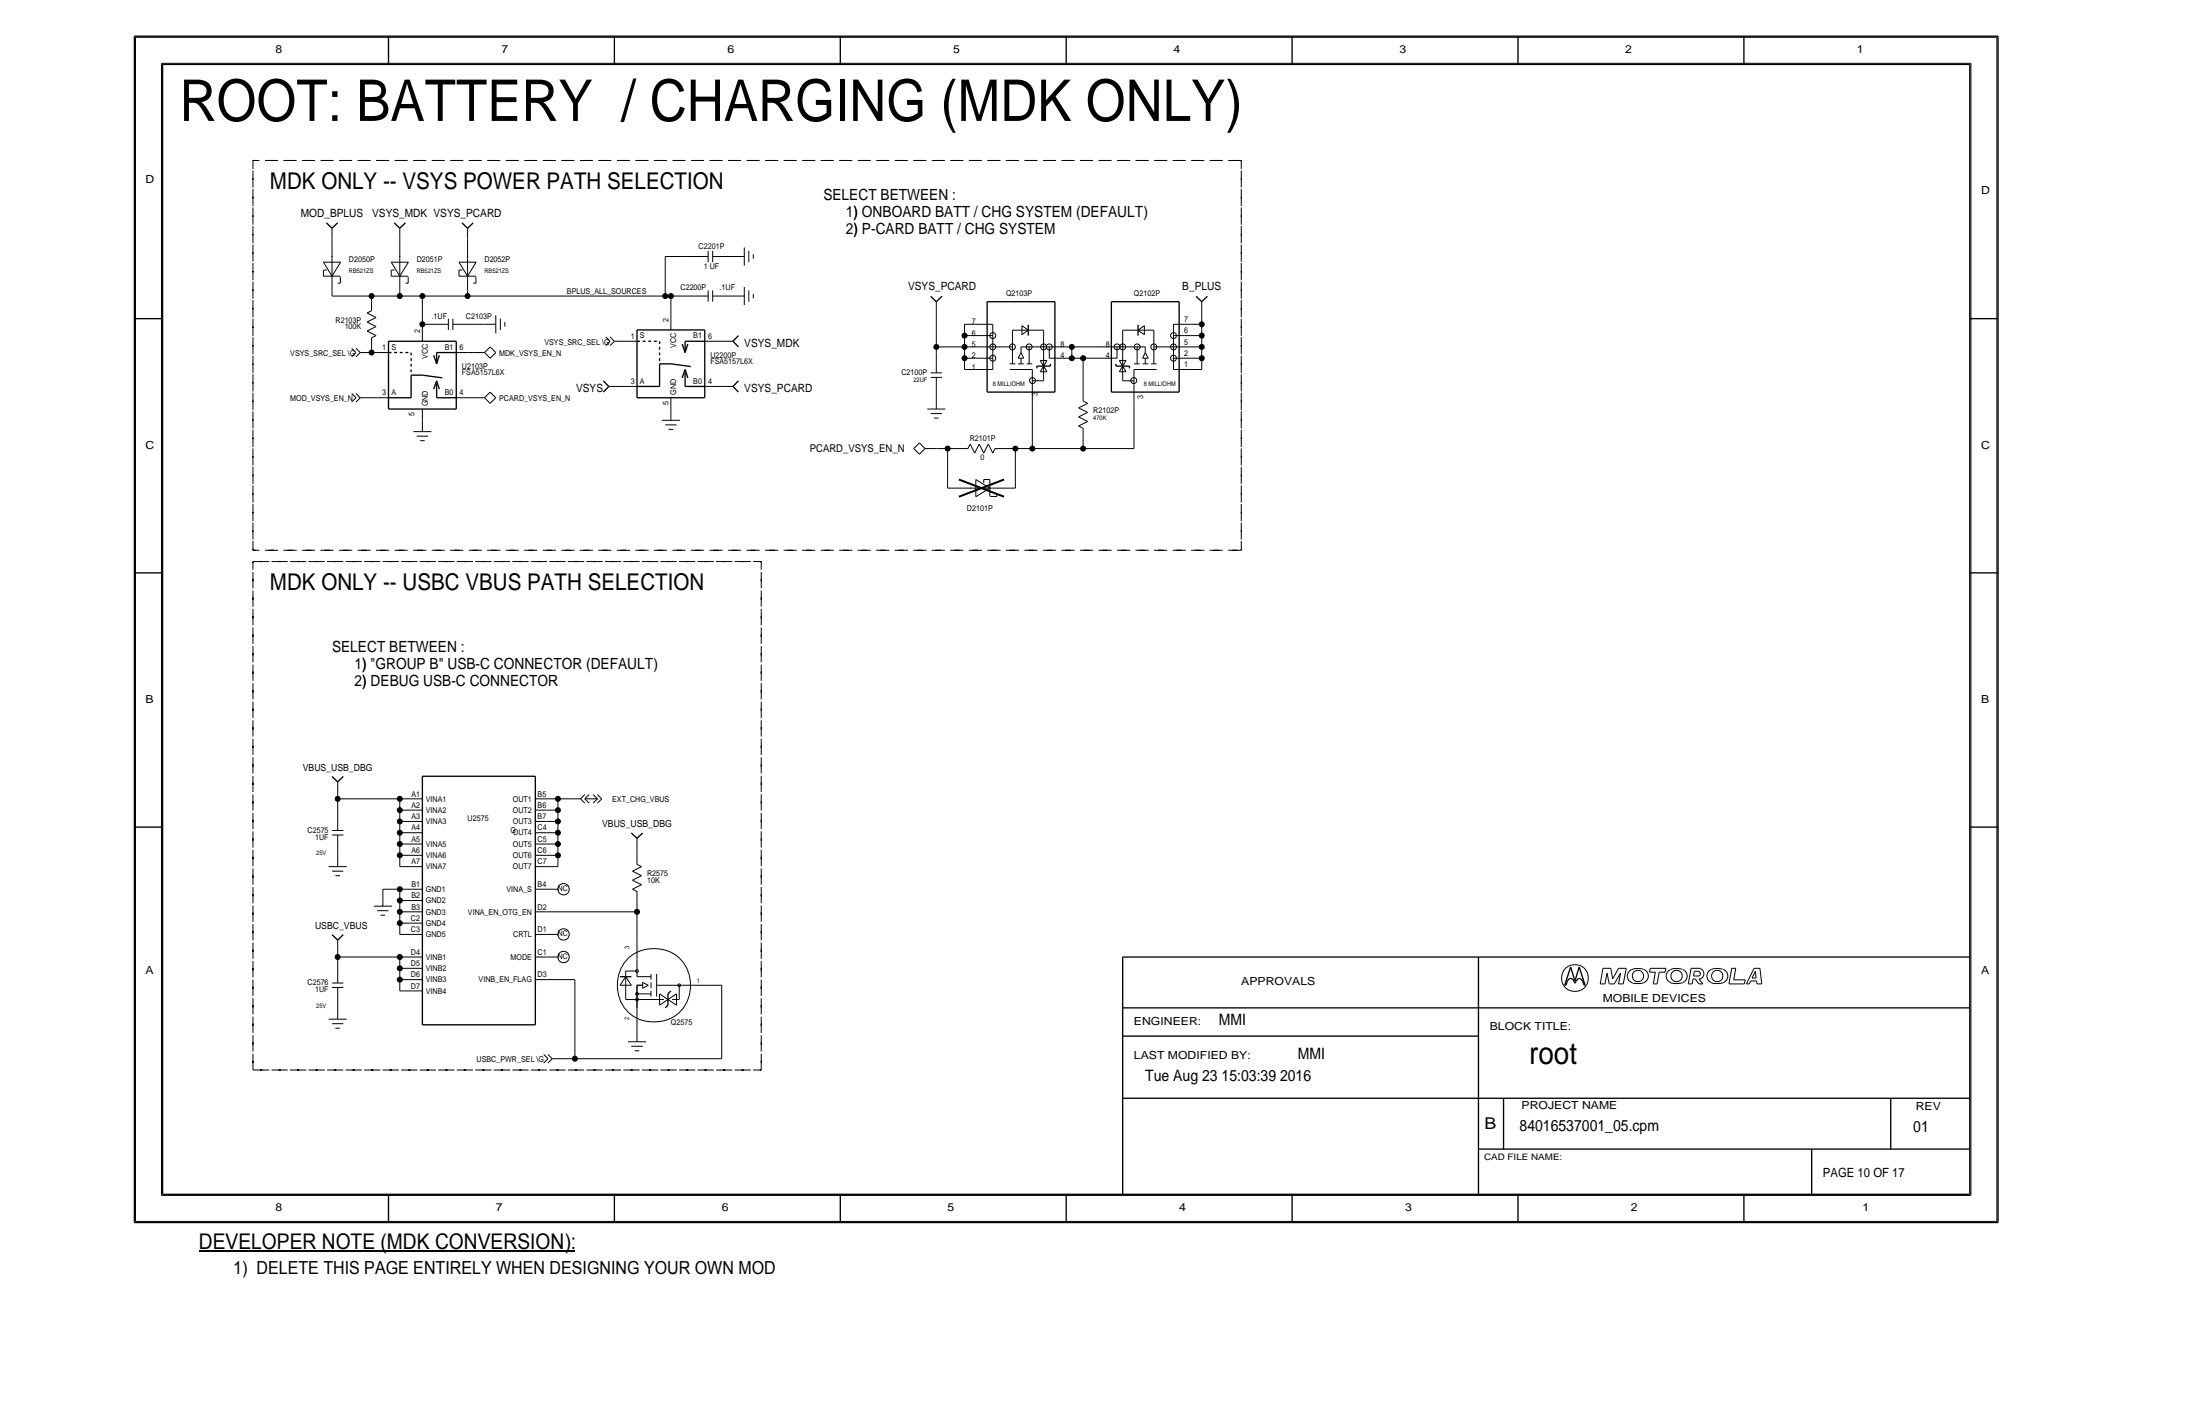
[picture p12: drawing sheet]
<svg xmlns="http://www.w3.org/2000/svg" width="432mm" height="279mm" viewBox="0 0 432 279" stroke-linecap="round" stroke-linejoin="round" font-family="sans-serif">
<path d="M39.2 245.5h73.7" fill="none" stroke="#000" stroke-width=".31"/>
<g fill="none" stroke="#000" stroke-width=".2">
<path d="M26.6 7.3h365.3zM26.6 7.3v232.4zM31.7 12.4h355.1zM31.7 12.4v222.2zM386.8 12.4v222.2zM391.9 7.3v232.4zM63.5 51.4l1.7 2.8zM63.5 51.4h3.4zM63.5 54.2h3.3zM63.5 53v1.2zM63.5 53h.6zM65.2 47v1.1z"/>
<path d="M65.2 58.1h7.7zM65.2 57v1.1zM65.2 44.8v2.2zM65.2 54.7v2.3zM65.2 48.1v2.3zM65.2 54.2v.5zM65.2 50.2v.5zM65.2 50.7v3.5zM66.3 55.6h.5zM66.8 54.3v1.3zM66.9 51.4l-1.7 2.8zM72.9 58.1h5.6z"/>
<path d="M72.9 58.1v1.1zM72.9 59.2v1.8zM76.8 51.4h3.4zM76.8 54.2h3.3zM76.8 53v1.2zM76.8 53h.6zM76.8 51.4l1.7 2.8zM78.5 47v1.1zM78.5 58.1h4.4zM78.5 57v1.1zM78.5 44.8v2.2zM78.5 54.7v2.3z"/>
<path d="M78.5 48.1v2.3zM78.5 54.2v.5zM78.5 50.2v.5zM78.5 50.7v3.5zM79.6 55.6h.5zM80.1 54.3v1.3zM80.2 51.4l-1.7 2.8zM82.9 58.1h8.9zM82.9 58.1v5.5zM90.1 51.4l1.7 2.8zM90.1 51.4h3.4zM90.1 54.2h3.3z"/>
<path d="M90.1 53v1.2zM90.1 53h.7zM91.8 47v1.1zM91.8 58.1h38.8zM91.8 57v1.1zM91.8 44.8v2.2zM91.8 54.7v2.3zM91.8 48.1v2.3zM91.8 54.2v.5zM91.8 50.2v.5zM91.8 50.7v3.5zM92.9 55.6h.5z"/>
<path d="M93.4 54.3v1.3zM93.5 51.4l-1.7 2.8zM130.6 50.3h4.4zM130.6 50.3v7.8zM130.6 58.1h1.1zM131.7 58.1v4.4zM131.7 58.1h3.3zM135 50.3h4zM135 58.1h4zM139 49.2v2.2zM139 57v2.2zM139.9 50.3h4z"/>
<path d="M139.9 49.2v2.2zM139.9 58.1h4zM139.9 57v2.2zM143.9 50.3h2.2zM143.9 58.1h2.2zM146.1 48.6v3.5zM146.1 56.3v3.6zM147 49.2v2.2zM147 57v2.2zM147.9 49.9v.9zM147.9 57.6v.9zM183.8 59.2v2.2z"/>
<path d="M235.9 59.2v2.2zM69 68.3l.9 .9zM69 77.2l.9 .8zM69.9 69.2l-.9 .8zM69.9 68.3l.8 .9zM69.9 78l-.9 .9zM69.9 77.2l.8 .8zM70.7 69.2l-.8 .8zM70.7 69.2h1.1zM70.7 78l-.8 .9zM70.7 78h1.1zM71.8 69.2h1.1z"/>
<path d="M71.8 78h2.2zM72 63.2l1.8-.9zM72 65l1.8 .8zM72 61.4l.9-.4zM72 63.2l1.8 .9zM72 65l1.8-.9zM72 61.4l1.8 .9zM72.9 66.3l.9-.5zM72.9 68.1v1.1zM72.9 66.3v1.8zM72.9 69.2h1.1zM74 78h2.3z"/>
<path d="M74 69.2h2.3zM82.9 63.6v1.1zM82.9 64.7v2.3zM82.9 63.6h1.1zM84 63.6h4zM88 62.5v2.2zM88.9 63.6h4zM88.9 62.5v2.2zM89.6 78h2.2zM89.6 69.2h2.2zM91.8 69.2h1.1zM91.8 78h1.1z"/>
<path d="M92.9 63.6h2.2zM92.9 78h2.2zM92.9 69.2h2.2zM95.1 78l1.1 1.1zM95.1 78l1.1-1.1zM95.1 69.2l1.1 1.1zM95.1 69.2l1.1-1.1zM95.1 63.6h2.2zM96.2 76.9l1.1 1.1zM96.2 68.1l1.1 1.1zM97.3 78l-1.1 1.1zM97.3 61.9v3.5z"/>
<path d="M97.3 69.2l-1.1 1.1zM98.2 62.5v2.2zM99.1 63.2v.9zM118.9 66.1l.8 .9zM119.5 75.8h2.2zM119.7 67l-.8 .8zM119.7 66.1l.9 .9zM120.6 67l-.9 .8zM120.6 67h1.1zM121.7 75.8h1.1zM121.7 67h1.1zM122.8 75.8h2.2z"/>
<path d="M122.8 67h2.2zM131.7 78v2.3zM131.7 62.5v2.2zM138.3 75.8h2.2zM138.3 67h2.2zM140.5 75.8h1.2zM140.5 67h1.2zM141.7 67h2.2zM141.7 75.8h2.2zM182.7 73.2h2.2zM182.7 74h2.2zM183.8 68.1h5.5z"/>
<path d="M183.8 61.4v6.7zM183.8 68.1v1.1zM183.8 74v4zM183.8 69.2v4zM183.8 78v2.3zM189.3 63.6h2.2zM189.3 63.6v2.2zM189.3 65.8v2.3zM189.3 68.1h2.2zM189.3 68.1v2.2zM189.3 70.3v2.2zM189.3 72.5h2.2z"/>
<path d="M189.3 65.8h2.2zM189.3 70.3h2.2zM191.5 72.5h3.4zM191.5 70.3h3.4zM191.5 65.8h3.4zM191.5 63.6h3.4zM191.5 68.1h7.2zM194.9 63.6v8.9zM198.2 72.5h4.4zM198.2 71.4h1.1zM198.7 64.8v6.6zM198.7 64.8h6.1z"/>
<path d="M199.8 71.4h1.1zM199.8 70.3h1.1zM200.4 68.1h8.9zM200.4 69.2l-.6 1.1zM200.4 70.3v1.1zM200.4 68.1v1.1zM200.4 69.2l.5 1.1zM200.6 63.9l1.2 .9zM200.6 63.9v1.8zM200.6 65.7l1.2-.9zM201.5 71.4h1.1zM202 68.1v3.3z"/>
<path d="M202.6 79.1v8.9zM202.6 72.5v6.6zM202.6 74.7h2.2zM204.2 70.7l1.3 2.2zM204.2 70.7h1.3zM204.2 72.9h1.3zM204.8 64.8v9.9zM205.5 70.7l-1.3 2.2zM205.9 70.3h3.4zM205.9 68.1v2.2zM209.3 70.3h1.1zM209.3 68.1h1.1z"/>
<path d="M210.4 68.1v2.2zM210.4 68.1h5.5zM210.4 70.3h2.2zM212.6 78.7l.9 .4zM212.6 70.3v6.6zM212.6 76.9v1.8zM212.6 70.3h3.3zM215.9 70.3h3.3zM215.9 68.1h8.9zM219.2 68.1v2.2zM219.7 70.7h1.3zM219.7 72.9h1.3z"/>
<path d="M219.7 70.7l1.3 2.2zM220.4 64.8v9.9zM220.4 64.8h6.1zM220.4 74.7h2.2zM221 70.7l-1.3 2.2zM222.6 79.1v8.9zM222.6 72.5v6.6zM222.6 71.4h1.1zM222.6 72.5h4.4zM223.2 68.1v3.3zM223.4 64.8l1.2-.9zM223.4 64.8l1.2 .9z"/>
<path d="M224.3 71.4h1.1zM224.3 70.3h1.1zM224.6 63.9v1.8zM224.8 69.2l-.5 1.1zM224.8 69.2l.6 1.1zM224.8 70.3v1.1zM224.8 68.1v1.1zM225.9 71.4h1.1zM226.5 68.1h7.2zM226.5 64.8v6.6zM230.3 65.8h3.4zM230.3 63.6h3.4z"/>
<path d="M230.3 63.6v8.9zM230.3 72.5h3.4zM230.3 70.3h3.4zM233.7 65.8h2.2zM233.7 68.1h2.2zM233.7 63.6h2.2zM233.7 70.3h2.2zM233.7 72.5h2.2zM235.9 61.4v2.2zM235.9 63.6v2.2zM235.9 65.8v2.3zM235.9 68.1v2.2z"/>
<path d="M235.9 70.3v2.2zM81.1 84.7h3.6zM81.8 85.6h2.2zM82.5 86.5h.8zM82.9 80.3v2.2zM82.9 82.5v2.2zM129.9 82.5h3.5zM130.6 83.4h2.2zM131.2 84.2h.9zM131.7 80.3v2.2zM179.3 88l1.1 1.1zM180.4 86.9l1.2 1.1z"/>
<path d="M180.4 86.9l-1.1 1.1zM181.6 88l-1.2 1.1zM181.6 88h2.2zM182 80.3h3.5zM182.7 81.1h2.2zM183.3 82h.9zM183.8 88h2.2zM186 88v7.8zM186 95.8h2.2zM186 88h2.2zM188.2 88h1.8zM188.2 95.8h2.3z"/>
<path d="M190.3 95.8h.5zM190.4 87.1l.9 1.8zM190.4 87.1l-.4 .9zM190.8 95.8h3.5zM191.5 97.5l2.8-1.7zM191.5 94.1v3.4zM191.5 94.1l2.8 1.7zM192.2 87.1l-.9 1.8zM192.2 87.1l.9 1.8zM193.1 94.1v.7zM193.1 94.1h1.2zM194 87.1l.9 1.8z"/>
<path d="M194 87.1l-.9 1.8zM194.3 95.8h.5zM194.3 94.1v3.3zM194.4 97.4h1.3zM194.8 95.8h2.3zM195.3 88h1.8zM195.3 88l-.4 .9zM195.7 96.9v.5zM197.1 88h2.2zM197.1 95.8h2.2zM199.3 88v7.8zM199.3 88h3.3z"/>
<path d="M202.6 88h10zM211.7 81.8l1.8-.9zM211.7 81.8l1.8 .9zM211.7 80l1.8-.9zM211.7 83.6l.9 .4zM211.7 80l1.8 .9zM211.7 83.6l1.8-.9zM212.6 85.8v2.2zM212.6 84v1.8zM212.6 88h10zM66.3 156.7h12.2zM66.3 155.6v1.1z"/>
<path d="M66.3 156.7v2.3zM66.3 153.4v2.2zM66.3 159v3.9zM78.5 159h2.2zM78.5 156.7h2.2zM78.5 156.7v2.3zM78.5 159v2.2zM80.7 159h2.2zM80.7 156.7h2.2zM105.1 159h2.2zM105.1 156.7h2.2zM107.3 159h2.2z"/>
<path d="M107.3 156.7h2.2zM109.5 156.7h2.2zM109.5 156.7v2.3zM109.5 159v2.2zM111.7 156.7h2.2zM113.9 156.7l.9 .9zM114.8 155.9l-.9 .8zM114.8 156.7l.8-.8zM114.8 156.7h2.5zM114.8 156.7l.8 .9zM116.4 157.6l.9-.9zM116.4 155.9l.9 .8z"/>
<path d="M117.3 155.9l.8 .8zM117.3 157.6l.8-.9zM64.5 170h3.6zM65.2 162.9h2.2zM65.2 170.9h2.2zM65.2 163.8h2.2zM65.8 171.8h.9zM66.3 167.8v2.2zM66.3 163.8v4zM73.4 177.8h3.5zM74 178.7h2.3zM74.7 179.6h.9z"/>
<path d="M75.1 174.5h3.4zM75.1 174.5v1.1zM75.1 175.6v2.2zM78.5 176.7h2.2zM78.5 178.9h2.2zM78.5 161.2h2.2zM78.5 163.4h2.2zM78.5 165.6h2.2zM78.5 167.8h2.2zM78.5 170h2.2zM78.5 174.5h2.2zM78.5 174.5v2.2z"/>
<path d="M78.5 176.7v2.2zM78.5 178.9v2.2zM78.5 161.2v2.2zM78.5 163.4v2.2zM78.5 165.6v2.2zM78.5 167.8v2.2zM80.7 163.4h2.2zM80.7 161.2h2.2zM80.7 170h2.2zM80.7 167.8h2.2zM80.7 165.6h2.2zM80.7 174.5h2.2z"/>
<path d="M80.7 176.7h2.2zM80.7 178.9h2.2zM105.1 178.9h2.2zM105.1 174.5h2.2zM105.1 170h2.2zM105.1 165.6h2.2zM105.1 163.4h2.2zM105.1 167.8h2.2zM105.1 161.2h2.2zM107.3 178.9h17.7zM107.3 163.4h2.2zM107.3 167.8h2.2z"/>
<path d="M107.3 170h2.2zM107.3 174.5h2.2zM107.3 161.2h2.2zM107.3 165.6h2.2zM109.5 161.2v2.2zM109.5 163.4v2.2zM109.5 165.6v2.2zM109.5 167.8v2.2zM124.1 172.7l1.8-.9zM124.1 172.7l1.8 .9zM124.1 170.9l1.8-.9zM124.1 174.5l.9 .4z"/>
<path d="M124.1 170.9l1.8 .9zM124.1 174.5l1.8-.9zM125 169.6l.9 .4zM125 166.7v1.1zM125 176.7v2.2zM125 178.9v5.6zM125 164.5v2.2zM125 167.8v1.8zM125 174.9v1.8zM64.5 200h3.6zM65.2 192.9h2.2zM65.2 193.8h2.2z"/>
<path d="M66.3 187.8h12.2zM66.3 186.7v1.1zM66.3 187.8v1.1zM66.3 184.5v2.2zM66.3 193.8v4zM66.3 188.9v4zM66.3 197.8v2.2zM78.5 181.1h2.2zM78.5 183.3h2.2zM78.5 187.8h2.2zM78.5 190h2.2zM78.5 192.2h2.2z"/>
<path d="M78.5 181.1v2.2zM78.5 187.8v2.2zM78.5 190v2.2zM78.5 192.2v2.2zM78.5 194.4h2.2zM80.7 181.1h2.2zM80.7 183.3h2.2zM80.7 187.8h2.2zM80.7 190h2.2zM80.7 192.2h2.2zM80.7 194.4h2.2zM105.1 187.8h2.2z"/>
<path d="M105.1 192.2h2.2zM105.1 183.3h2.2zM107.3 192.2h5.5zM107.3 187.8h2.2zM107.3 183.3h2.2zM112.8 192.2v15.5zM121.7 193.3h2.2zM122.8 196.1h2.2zM122.8 190.5v5.6zM122.8 191.6l1.1 1.7zM122.8 191.6l-1.1 1.7zM122.8 190.5h2.2z"/>
<path d="M123.4 187.9a7.4 7.4 0 0 1 11.3 2 7.2 7.2 0 0 1-3.9 10.3 7.2 7.2 0 0 1-9.5-5.7 7.5 7.5 0 0 1 2.1-6.6zM124.8 190.3h.4v.4h-.4zM124.8 194.8h.4v.4h-.4zM124.8 195.9h.4v.4h-.4zM125 200v2.2zM125 184.5v2.2zM125 195h2.8zM125 191.6h2.8zM125 188.3v3.3zM125 198.3v1.7zM125 186.7v1.6zM125 193.3v5z"/>
<path d="M125 193.3v4.5zM125 193.3h1.1zM125 196.1h5.3zM126.1 193.9l1.1-.6zM126.1 192.7v1.2zM126.1 192.7l1.1 .6zM127.8 191.1v1.1zM127.8 194.4v1.1zM127.8 192.7v1.2zM128.9 193.3h5zM128.9 191.1v4.4zM129.5 195l1.6 1.1z"/>
<path d="M129.5 195v2.2zM129.5 197.2l1.6-1.1zM131.1 196.1l1.7 1.1zM131.1 196.1l1.7-1.1zM131.9 196.1h1.4zM132.8 195v2.2zM133.1 193.1h.4v.4h-.4zM133.3 193.3v2.8zM133.9 193.3h2.2zM136.1 193.3h2.2zM138.3 193.3h3.4zM141.7 193.3v14.4z"/>
<path d="M314.1 193.1h.9zM314.6 190l-.5 3.1zM314.6 190h1.6zM315.4 190.9l-.4 2.2zM315.4 190.9l.5 2.2zM315.9 193.1h.9zM316.2 190l.3 2.1zM317.7 190l-1.2 2.1zM317.7 190h1.5zM317.7 193.1h.9zM318.1 190.9l-.4 2.2zM318.1 190.9l-1.3 2.2z"/>
<path d="M319.2 190l-.6 3.1zM320.3 190.2a1.4 1.4 0 0 0-.9 1.3 1.4 1.4 0 0 0 .9 1.3M322.5 190.2l-.1-.1a3.5 3.5 0 0 0-2.1 .1M322.6 190.2a1.42 1.42 0 0 1 .9 1.7 1.42 1.42 0 0 1-1.5 1.1l-1.6-.1M323.7 190.7h1.2zM323.9 190h3.1zM323.9 190l-.2 .7zM324.5 193.1h.8zM324.9 190.7l-.4 2.4zM325.7 190.7l-.4 2.4zM325.7 190.7h1.1zM327 190l-.2 .7z"/>
<path d="M330.1 190.2a2.61 2.61 0 0 0-2.9 .7 1.42 1.42 0 0 0 .8 1.9M330.2 192.8l-1.3 .2-.9-.1M330.2 190.2a1.38 1.38 0 0 1 1 1.3 1.38 1.38 0 0 1-1 1.3M331.4 193.1h.7zM331.9 190l-.5 3.1zM331.9 190h1.9zM332.3 192.1h.4zM332.3 192.1l-.2 1zM332.4 191.5h1.1zM332.6 190.6h.9zM332.6 190.6l-.2 .9zM332.7 192.1l.8 1z"/>
<path d="M333.4 190.7a.43 .43 0 0 1 .3 .4 .43 .43 0 0 1-.3 .4M333.5 193.1h.7zM333.5 192.1h.3zM333.5 192.1l.7 1zM333.8 190.1a1.08 1.08 0 0 1 .6 1 1.08 1.08 0 0 1-.6 1M338.1 190.2a2.61 2.61 0 0 0-2.9 .7 1.42 1.42 0 0 0 .7 1.9M338.2 190.2a1.43 1.43 0 0 1 .9 1.7 1.43 1.43 0 0 1-1.6 1.1l-1.6-.1M339.4 193.1h3zM339.9 190l-.5 3.1zM339.9 190h.8zM340.3 192.3h2.2zM340.7 190l-.4 2.3z"/>
<path d="M342.5 192.3l-.1 .8zM342.8 193.1h.5zM343.6 192.5h1.2zM343.6 192.5l-.3 .6zM343.9 191.9h.8zM344.3 190l-1.5 3.1zM344.3 190h1.1zM344.5 190.6l-.6 1.3zM344.5 190.6l.2 1.3zM344.8 192.5l.1 .6zM344.9 193.1h.9zM345.4 190l.4 3.1z"/>
<path d="M65.2 200.9h2.2zM65.8 201.7h.9zM106.7 206.9l.9 .8zM107.6 207.7l-.9 .9zM107.6 206.9l.8 .8zM108.4 207.7l-.8 .9zM108.4 207.7h1.1zM109.5 207.7h3.3zM112.8 207.7h28.9zM123.3 204.4h3.5zM123.9 205.3h2.2zM124.6 206.2h.9z"/>
<path d="M125 202.2v2.2zM26.6 239.7h365.3zM31.7 234.6h355.1z"/>
<circle cx="194.9" cy="70.3" r=".58"/>
<circle cx="194.9" cy="65.9" r=".58"/>
<circle cx="194.9" cy="68.1" r=".58"/>
<circle cx="198.7" cy="68.1" r=".58"/>
<circle cx="202" cy="68.1" r=".58"/>
<circle cx="202.7" cy="74.7" r=".58"/>
<circle cx="204.8" cy="68.1" r=".58"/>
<circle cx="205.9" cy="68.1" r=".58"/>
<circle cx="219.2" cy="68.1" r=".58"/>
<circle cx="220.3" cy="68.1" r=".58"/>
<circle cx="222.5" cy="74.7" r=".58"/>
<circle cx="223.2" cy="68.1" r=".58"/>
<circle cx="226.5" cy="68.1" r=".58"/>
<circle cx="230.3" cy="70.3" r=".58"/>
<circle cx="230.3" cy="65.9" r=".58"/>
<circle cx="230.3" cy="68.1" r=".58"/>
<circle cx="110.6" cy="174.5" r="1.12"/>
<circle cx="110.6" cy="187.8" r="1.12"/>
<circle cx="110.6" cy="183.3" r="1.12"/>
<circle cx="309.1" cy="191.9" r="2.64"/>
<circle cx="321.5" cy="191.5" r="1.12"/>
<circle cx="329.1" cy="191.5" r="1.12"/>
<circle cx="337" cy="191.5" r="1.12"/>
</g>
<path d="M49.6 31.5v76.5zM49.6 31.5h194zM243.6 31.5v76.5zM49.6 110.2h99.8zM49.6 110.2v99.7zM49.6 108h194zM149.4 110.2v99.7zM49.6 209.9h99.8z" fill="none" stroke="#000" stroke-width=".2" stroke-dasharray="1.8" stroke-linecap="butt"/>
<g fill="#000" stroke="#000" stroke-width=".2">
<circle cx="72.9" cy="58.1" r=".49"/>
<circle cx="78.5" cy="58.1" r=".49"/>
<circle cx="82.9" cy="58.1" r=".49"/>
<circle cx="91.8" cy="58.1" r=".49"/>
<circle cx="130.6" cy="58.1" r=".49"/>
<circle cx="131.7" cy="58.1" r=".49"/>
<circle cx="72.9" cy="69.2" r=".49"/>
<circle cx="82.9" cy="63.6" r=".49"/>
<circle cx="183.8" cy="68.1" r=".49"/>
<circle cx="189.3" cy="65.8" r=".49"/>
<circle cx="189.3" cy="70.3" r=".49"/>
<circle cx="189.3" cy="68.1" r=".49"/>
<circle cx="210.4" cy="68.1" r=".49"/>
<circle cx="210.4" cy="70.3" r=".49"/>
<circle cx="212.6" cy="70.3" r=".49"/>
<circle cx="235.9" cy="68.1" r=".49"/>
<circle cx="235.9" cy="70.3" r=".49"/>
<circle cx="235.9" cy="65.8" r=".49"/>
<circle cx="235.9" cy="63.6" r=".49"/>
<circle cx="186" cy="88" r=".49"/>
<circle cx="199.3" cy="88" r=".49"/>
<circle cx="202.6" cy="88" r=".49"/>
<circle cx="212.6" cy="88" r=".49"/>
<circle cx="66.3" cy="156.7" r=".49"/>
<circle cx="78.5" cy="156.7" r=".49"/>
<circle cx="78.5" cy="159" r=".49"/>
<circle cx="109.5" cy="156.7" r=".49"/>
<circle cx="109.5" cy="159" r=".49"/>
<circle cx="78.5" cy="161.2" r=".49"/>
<circle cx="78.5" cy="165.6" r=".49"/>
<circle cx="78.5" cy="163.4" r=".49"/>
<circle cx="78.5" cy="167.8" r=".49"/>
<circle cx="78.5" cy="174.5" r=".49"/>
<circle cx="78.5" cy="178.9" r=".49"/>
<circle cx="78.5" cy="176.7" r=".49"/>
<circle cx="109.5" cy="161.2" r=".49"/>
<circle cx="109.5" cy="167.8" r=".49"/>
<circle cx="109.5" cy="165.6" r=".49"/>
<circle cx="109.5" cy="163.4" r=".49"/>
<circle cx="125" cy="178.9" r=".49"/>
<circle cx="66.3" cy="187.8" r=".49"/>
<circle cx="78.5" cy="181.1" r=".49"/>
<circle cx="78.5" cy="187.8" r=".49"/>
<circle cx="78.5" cy="190" r=".49"/>
<circle cx="78.5" cy="192.2" r=".49"/>
<circle cx="112.8" cy="207.7" r=".49"/>
</g>
<g fill="none" stroke="#000" stroke-width=".26">
<path d="M26.4 7.1v232.8zM26.4 7.1h365.8zM31.9 12.6h354.7zM31.9 12.6v221.7zM76.3 7.1v5.5zM120.6 7.1v5.5zM164.9 7.1v5.5zM209.3 7.1v5.5zM253.6 7.1v5.5zM297.9 7.1v5.5zM342.3 7.1v5.5zM386.6 12.6v221.7z"/>
<path d="M392.2 7.1v232.8zM64.1 43.7l1.1 1.1zM65.2 44.8l1.1-1.1zM77.4 43.7l1.1 1.1zM78.5 44.8l1.1-1.1zM90.7 43.7l1.1 1.1zM91.8 44.8l1.1-1.1zM182.7 58.1l1.1 1.1zM183.8 59.2l1.1-1.1zM193.7 59.2v17.7zM193.7 59.2h13.3zM207 59.2v17.7z"/>
<path d="M218.1 59.2h13.3zM218.1 59.2v17.7zM231.4 59.2v17.7zM234.8 58.1l1.1 1.1zM235.9 59.2l1.1-1.1zM26.4 62.5h5.5zM76.3 67h13.3zM76.3 67v13.3zM76.3 78h4.4zM76.3 69.2h.5zM77.4 69.2h.5zM78.5 69.2h.5z"/>
<path d="M79.6 69.2h.6zM80.7 72.5v.5zM80.7 71.4v.5zM80.7 73.6h2.2zM80.7 73.6v4.4zM80.7 70.3v.5zM80.7 69.2v.5zM82.9 73.6l3.9 .5zM85.1 69.7l.6 1.7zM85.7 69.2h3.9zM85.7 69.2v2.2zM85.7 75.2v2.8z"/>
<path d="M85.7 74.7l.5 1.7zM85.7 74.7l-.6 1.7zM85.7 78h3.9zM86.2 69.7l-.5 1.7zM89.6 67v13.3zM118.4 74.7l1.1 1.1zM119.5 75.8l-1.1 1.1zM125 64.7h13.3zM125 64.7v13.3zM125 78h13.3zM125 75.8h4.5zM125 67h.6z"/>
<path d="M126.1 67h.6zM127.2 67h.6zM128.3 67h.6zM129.5 70.3v.5zM129.5 69.2v.5zM129.5 71.4h2.2zM129.5 71.4v4.4zM129.5 68.1v.5zM129.5 67v.5zM131.7 71.4l3.9 .5zM133.9 67.5l.6 1.7zM134.5 67h3.8z"/>
<path d="M134.5 67v2.2zM134.5 73v2.8zM134.5 72.5l.5 1.6zM134.5 72.5l-.6 1.6zM134.5 75.8h3.8zM135 67.5l-.5 1.7zM138.3 64.7v13.3zM143.9 67l1 1.1zM143.9 75.8l1 1.1zM144.9 65.8l-1 1.2zM144.9 74.7l-1 1.1zM193.7 76.9h13.3z"/>
<path d="M201.8 63.7v2.1zM203.5 71.8v.5zM203.5 71.8h2.7zM206.2 71.4v.4zM218.1 76.9h13.3zM219 71.8h2.7zM219 71.4v.4zM221.7 71.8v.5zM223.4 63.7v2.1zM386.6 62.5h5.6zM76.3 80.3h13.3zM26.4 112.4h5.5z"/>
<path d="M386.6 112.4h5.6zM65.2 152.4l1.1 1zM66.3 153.4l1.1-1zM82.9 152.3v48.8zM82.9 152.3h22.2zM105.1 152.3v48.8zM26.4 162.3h5.5zM123.9 163.4l1.1 1.1zM125 164.5l1.1-1.1zM386.6 162.3h5.6zM65.2 183.4l1.1 1.1zM66.3 184.5l1.1-1.1z"/>
<path d="M121.7 191.6h2.2zM131.1 197.2l-.5 .6zM131.1 195l.6-.6zM131.1 195v2.2zM220.4 187.8v46.5zM220.4 187.8h166.2zM220.4 197.8h166.2zM290.2 187.8v46.5zM307.1 193.3h.2zM307.4 193.1l-.1 .2zM307.6 192.6l-.2 .5zM307.8 192.3l-.2 .3z"/>
<path d="M308 192.1l-.2 .2zM308 192.1l.2-.1zM308.2 192h.2zM308.3 189.7l.8 2.8zM308.3 189.7l-1.2 3.6zM308.4 192l.1 .1zM308.5 192.1l.3 .2zM308.8 192.3l.1 .3zM308.9 192.6l.2 .3zM309.3 192.6l-.2 .3zM309.5 192.3l-.2 .3zM309.7 192.1l.2-.1z"/>
<path d="M309.7 192.1l-.2 .2zM309.9 192h.2zM310 189.7l-.9 2.8zM310 189.7l1.1 3.6zM310.1 192l.2 .1zM310.3 192.1l.1 .2zM310.4 192.3l.2 .3zM310.6 192.6l.2 .5zM310.8 193.1l.1 .2zM310.9 193.3h.2zM82.9 201.1h22.2zM220.4 203.3h69.8z"/>
<path d="M220.4 215.5h166.2zM295.1 215.5v10zM371.1 215.5v10zM26.4 239.9h365.8zM31.9 234.3h354.7zM76.3 234.3v5.6zM120.6 234.3v5.6zM164.9 234.3v5.6zM209.3 234.3v5.6zM253.6 234.3v5.6zM290.2 225.5h96.4zM297.9 234.3v5.6z"/>
<path d="M342.3 234.3v5.6zM355.6 225.5v8.8z"/>
</g>
<path d="M188.2 97.5l8.9-3.4zM188.2 94.1l8.9 3.4z" fill="none" stroke="#000" stroke-width=".39"/>
<text font-size="11.3" x="35.2" y="23.7">ROOT: BATTERY / CHARGING (MDK ONLY)</text>
<text font-size="6.1" x="300.2" y="208.8">root</text>
<g font-size="4.5">
<text x="53" y="37">MDK ONLY -- VSYS POWER PATH SELECTION</text>
<text x="53" y="115.7">MDK ONLY -- USBC VBUS PATH SELECTION</text>
</g>
<text font-size="4.2" x="39" y="245">DEVELOPER NOTE (MDK CONVERSION):</text>
<text font-size="3.5" x="45.8" y="250">1) DELETE THIS PAGE ENTIRELY WHEN DESIGNING YOUR OWN MOD</text>
<text font-size="3.2" x="291.4" y="221.6">B</text>
<g font-size="3.1">
<text x="239.2" y="201.1">MMI</text>
<text x="254.7" y="207.7">MMI</text>
<text x="224.8" y="212.2">Tue Aug 23 15:03:39 2016</text>
<text x="298.3" y="222">84016537001_05.cpm</text>
<text x="375.5" y="222.1">01</text>
</g>
<g font-size="3">
<text x="161.6" y="39.2">SELECT BETWEEN :</text>
<text x="166" y="42.6">1) ONBOARD BATT / CHG SYSTEM (DEFAULT)</text>
<text x="166" y="45.9">2) P-CARD BATT / CHG SYSTEM</text>
<text x="65.2" y="127.9">SELECT BETWEEN :</text>
<text x="69.6" y="131.2">1) &quot;GROUP B&quot; USB-C CONNECTOR (DEFAULT)</text>
<text x="69.6" y="134.6">2) DEBUG USB-C CONNECTOR</text>
</g>
<text font-size="2.5" x="357.8" y="231">PAGE 10 OF 17</text>
<g font-size="2.2">
<text x="54.1" y="10.4">8</text>
<text x="98.4" y="10.4">7</text>
<text x="142.8" y="10.4">6</text>
<text x="187.1" y="10.4">5</text>
<text x="230.3" y="10.4">4</text>
<text x="274.7" y="10.4">3</text>
<text x="319" y="10.4">2</text>
<text x="364.4" y="10.4">1</text>
<text x="28.6" y="35.9">D</text>
<text x="388.8" y="38.1">D</text>
<text x="59" y="42.6">MOD_BPLUS</text>
<text x="73.1" y="42.6">VSYS_MDK VSYS_PCARD</text>
<text x="178.2" y="57">VSYS_PCARD</text>
<text x="232.1" y="57">B_PLUS</text>
<text x="146.1" y="68.1">VSYS_MDK</text>
<text x="113.1" y="76.9">VSYS</text>
<text x="146.1" y="76.9">VSYS_PCARD</text>
<text x="28.6" y="88">C</text>
<text x="388.8" y="88">C</text>
<text x="28.6" y="137.9">B</text>
<text x="388.8" y="137.9">B</text>
<text x="28.6" y="191.1">A</text>
<text x="388.8" y="191.1">A</text>
<text x="243.6" y="193.3">APPROVALS</text>
<text x="314.6" y="196.6">MOBILE DEVICES</text>
<text x="222.6" y="201.1">ENGINEER:</text>
<text x="292.4" y="202.2">BLOCK TITLE:</text>
<text x="222.6" y="207.7">LAST MODIFIED BY:</text>
<text x="298.6" y="217.6">PROJECT NAME</text>
<text x="376" y="217.7">REV</text>
<text x="54.1" y="237.7">8</text>
<text x="97.3" y="237.7">7</text>
<text x="141.7" y="237.7">6</text>
<text x="186" y="237.7">5</text>
<text x="231.4" y="237.7">4</text>
<text x="275.8" y="237.7">3</text>
<text x="320.1" y="237.7">2</text>
<text x="365.6" y="237.7">1</text>
</g>
<text font-size="2.1" x="158.9" y="88.7">PCARD_VSYS_EN_N</text>
<g font-size="1.9">
<text x="59.4" y="151.2">VBUS_USB_DBG</text>
<text x="118.2" y="162.3">VBUS_USB_DBG</text>
<text x="61.8" y="182.2">USBC_VBUS</text>
</g>
<text font-size="1.8" x="291.3" y="227.7">CAD FILE NAME:</text>
<g font-size="1.6">
<text x="68.5" y="51.4">D2050P</text>
<text x="81.8" y="51.4">D2051P</text>
<text x="95.1" y="51.4">D2052P</text>
<text x="137.1" y="48.8">C2201P</text>
<text x="138.1" y="52.8">1 UF</text>
<text x="111.3" y="57.6">BPLUS_ALL_SOURCES</text>
<text x="133.6" y="57">C2200P</text>
<text x="141.2" y="57">.1UF</text>
<text x="197.5" y="58.1">Q2103P</text>
<text x="222.6" y="58.1">Q2102P</text>
<text x="65.9" y="63.3">R2103P</text>
<text x="67.7" y="64.6">100K</text>
<text x="82.5" y="65.4" transform="rotate(-90 82.5 65.4)">2</text>
<text x="84.7" y="62.5">.1UF</text>
<text x="91.5" y="62.5">C2103P</text>
<text x="131.2" y="63.2" transform="rotate(-90 131.2 63.2)">2</text>
<text x="190.7" y="65.9">6</text>
<text x="190.7" y="63.6">7</text>
<text x="232.4" y="63.2">7</text>
<text x="232.4" y="65.4">6</text>
<text x="57" y="69.8">VSYS_SRC_SEL \G</text>
<text x="75" y="68.7">1</text>
<text x="76.8" y="68.6">S</text>
<text x="84" y="70.5" transform="rotate(-90 84 70.5)">VCC</text>
<text x="87.3" y="68.6">B1</text>
<text x="90.2" y="68.7">6</text>
<text x="98" y="69.8">MDK_VSYS_EN_N</text>
<text x="106.8" y="67.6">VSYS_SRC_SEL \G</text>
<text x="123.8" y="66.5">1</text>
<text x="125.6" y="66.4">S</text>
<text x="132.7" y="68.2" transform="rotate(-90 132.7 68.2)">VCC</text>
<text x="136.1" y="66.4">B1</text>
<text x="139" y="66.5">6</text>
<text x="139.4" y="71.4">FSA5157L6X</text>
<text x="139.4" y="70.3">U2200P</text>
<text x="190.7" y="70.3">2</text>
<text x="190.7" y="68.1">5</text>
<text x="208.2" y="68.1">8</text>
<text x="208.2" y="70.3">4</text>
<text x="217" y="70.3">4</text>
<text x="217" y="68.1">8</text>
<text x="232.4" y="69.8">2</text>
<text x="232.4" y="67.6">5</text>
<text x="75" y="77.6">3</text>
<text x="76.8" y="77.5">A</text>
<text x="87.3" y="77.5">B0</text>
<text x="90.2" y="77.6">4</text>
<text x="90.7" y="73.6">FSA5157L6X</text>
<text x="90.7" y="72.5">U2103P</text>
<text x="123.8" y="75.4">3</text>
<text x="125.6" y="75.2">A</text>
<text x="132.7" y="77.5" transform="rotate(-90 132.7 77.5)">GND</text>
<text x="136.1" y="75.2">B0</text>
<text x="139" y="75.4">4</text>
<text x="176.9" y="73.6">C2100P</text>
<text x="190.7" y="72.5">1</text>
<text x="203.7" y="77.7" transform="rotate(-90 203.7 77.7)">3</text>
<text x="232.4" y="72.1">1</text>
<text x="57" y="78.7">MOD_VSYS_EN_N</text>
<text x="81.4" y="81.7" transform="rotate(-90 81.4 81.7)">5</text>
<text x="84" y="79.7" transform="rotate(-90 84 79.7)">GND</text>
<text x="98" y="78.7">PCARD_VSYS_EN_N</text>
<text x="131.2" y="79.5" transform="rotate(-90 131.2 79.5)">5</text>
<text x="214.6" y="81.1">R2102P</text>
<text x="224.3" y="78.4" transform="rotate(-90 224.3 78.4)">3</text>
<text x="190.3" y="86.6">R2101P</text>
<text x="192.5" y="90.3">0</text>
<text x="189.8" y="100.2">D2101P</text>
<text x="80.7" y="156.3">A1</text>
<text x="80.7" y="160.7">A3</text>
<text x="80.7" y="158.5">A2</text>
<text x="83.6" y="159.5">VINA2</text>
<text x="83.6" y="157.3">VINA1</text>
<text x="83.6" y="161.7">VINA3</text>
<text x="91.8" y="161.2">U2575</text>
<text x="100.7" y="159.5">OUT2</text>
<text x="100.7" y="157.3">OUT1</text>
<text x="100.7" y="161.7">OUT3</text>
<text x="105.5" y="158.5">B6</text>
<text x="105.5" y="156.3">B5</text>
<text x="105.5" y="160.7">B7</text>
<text x="120.1" y="157.4">EXT_CHG_VBUS</text>
<text x="60.4" y="163.4">C2575</text>
<text x="61.8" y="164.7">1UF</text>
<text x="80.7" y="167.4">A6</text>
<text x="80.7" y="162.9">A4</text>
<text x="80.7" y="165.2">A5</text>
<text x="83.6" y="166.1">VINA5</text>
<text x="100.2" y="163.4">G</text>
<text x="100.7" y="166.1">OUT5</text>
<text x="100.7" y="163.9">OUT4</text>
<text x="105.5" y="167.4">C6</text>
<text x="105.5" y="162.9">C4</text>
<text x="105.5" y="165.2">C5</text>
<text x="80.7" y="169.6">A7</text>
<text x="83.6" y="170.6">VINA7</text>
<text x="83.6" y="168.4">VINA6</text>
<text x="100.7" y="170.6">OUT7</text>
<text x="100.7" y="168.4">OUT6</text>
<text x="105.5" y="169.6">C7</text>
<text x="127" y="173.2">10K</text>
<text x="127" y="171.9">R2575</text>
<text x="80.7" y="174">B1</text>
<text x="80.7" y="176.2">B2</text>
<text x="80.7" y="178.5">B3</text>
<text x="83.6" y="177.2">GND2</text>
<text x="83.6" y="179.4">GND3</text>
<text x="83.6" y="175">GND1</text>
<text x="91.8" y="179.4">VINA_EN_OTG_EN</text>
<text x="99.4" y="175">VINA_S</text>
<text x="105.5" y="178.5">D2</text>
<text x="105.5" y="174">B4</text>
<text x="80.7" y="180.7">C2</text>
<text x="80.7" y="182.9">C3</text>
<text x="83.6" y="181.7">GND4</text>
<text x="83.6" y="183.9">GND5</text>
<text x="100.7" y="183.9">CRTL</text>
<text x="105.5" y="182.9">D1</text>
<text x="80.7" y="187.3">D4</text>
<text x="80.7" y="189.6">D5</text>
<text x="80.7" y="191.8">D6</text>
<text x="83.6" y="190.5">VINB2</text>
<text x="83.6" y="188.3">VINB1</text>
<text x="100.2" y="188.3">MODE</text>
<text x="105.5" y="191.8">D3</text>
<text x="105.5" y="187.3">C1</text>
<text x="60.4" y="193.3">C2576</text>
<text x="61.8" y="194.6">1UF</text>
<text x="80.7" y="194">D7</text>
<text x="83.6" y="192.7">VINB3</text>
<text x="83.6" y="195">VINB4</text>
<text x="93.9" y="192.7">VINB_EN_FLAG</text>
<text x="131.7" y="201.1">Q2575</text>
<text x="93.5" y="208.4">USBC_PWR_SEL \G</text>
</g>
<g font-size="1.5">
<text x="109.5" y="174.8">NC</text>
<text x="109.5" y="183.7">NC</text>
<text x="109.5" y="188.1">NC</text>
</g>
<g font-size="1.2">
<text x="68.5" y="53.7">RB521ZS</text>
<text x="81.8" y="53.7">RB521ZS</text>
<text x="95.1" y="53.7">RB521ZS</text>
<text x="179.3" y="74.9">22UF</text>
<text x="194.9" y="75.8">8 MILLIOHM</text>
<text x="224.5" y="75.8">8 MILLIOHM</text>
<text x="214.6" y="82.3">470K</text>
<text x="62.1" y="167.8">25V</text>
<text x="123.5" y="186.2" transform="rotate(-90 123.5 186.2)">3</text>
<text x="62.1" y="197.8">25V</text>
<text x="136.8" y="192.9">1</text>
<text x="123.5" y="200.1" transform="rotate(-90 123.5 200.1)">2</text>
</g>
</svg>
